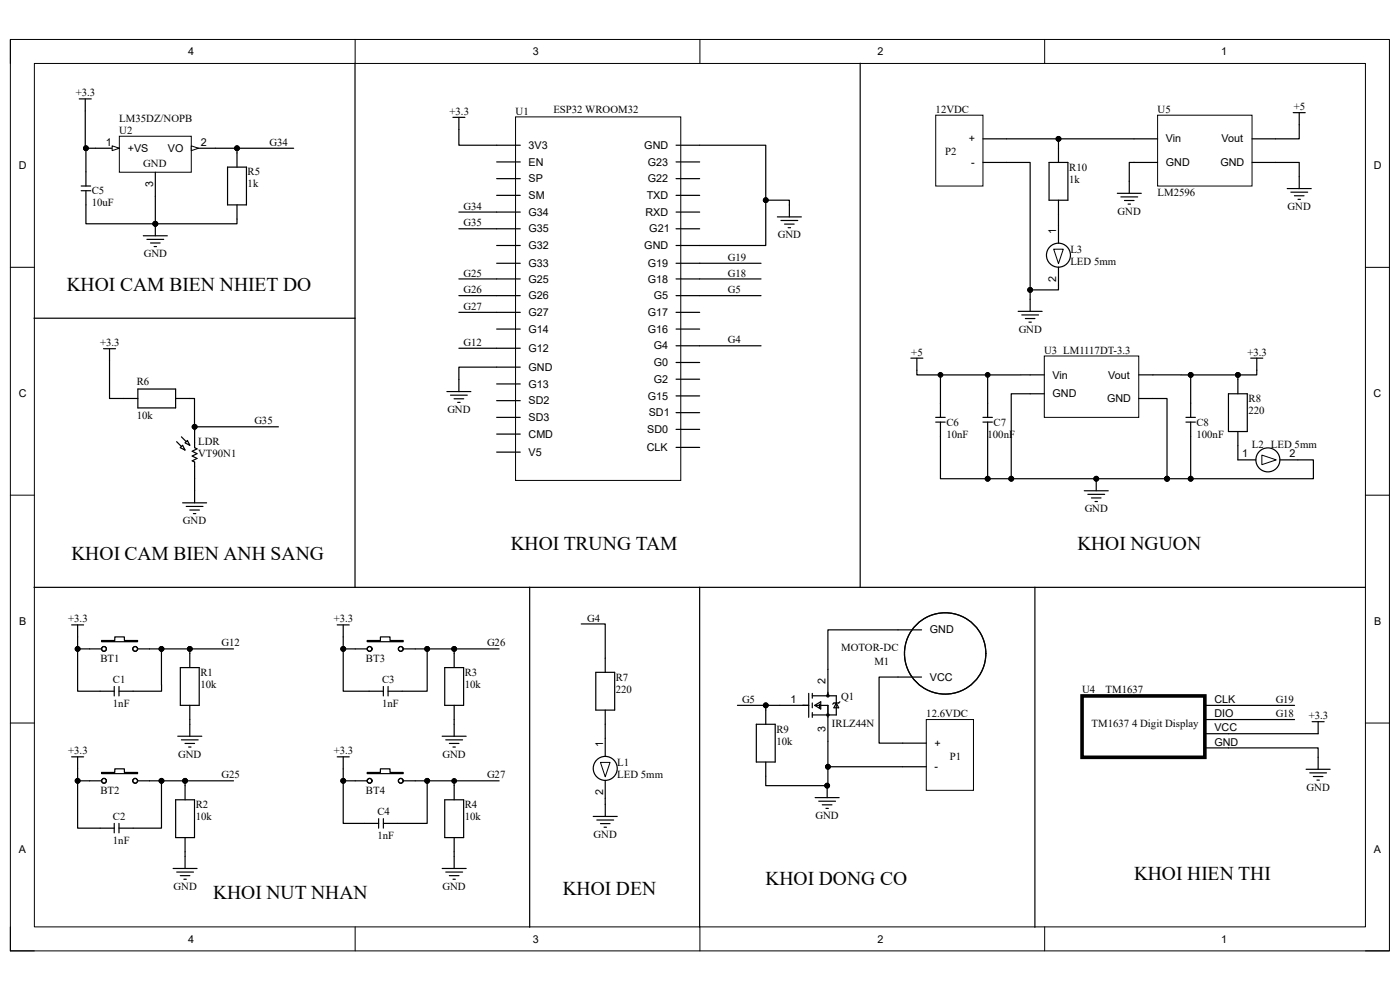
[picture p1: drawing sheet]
<svg xmlns="http://www.w3.org/2000/svg" width="297mm" height="210mm" viewBox="0 0 297 210" stroke-linecap="round" stroke-linejoin="round" font-family="sans-serif">
<path d="M2.2 8.4h292.6v193.3h-292.6z" fill="none" stroke="#000" stroke-width=".21"/>
<path d="M7.3 13.5h282.4v183.1h-282.4z" fill-rule="evenodd" fill="#fff"/>
<g fill="none" stroke="#000" stroke-width=".21">
<path d="M2.2 8.4v5.1M7.3 13.5h282.4v183.1h-282.4zM75.3 8.4v5.1M148.5 8.4v5.1M221.6 8.4v5.1M2.2 56.7h5.1M289.7 56.7h5.1M2.2 105h5.1M289.7 105.1h5.1M2.2 153.4h5.1M289.7 153.4h5.1M2.2 196.6v5.1h5.1"/>
<path d="M75.3 196.6v5.1M148.5 196.6v5.1M221.6 196.6v5.1M289.7 201.7h5.1"/>
</g>
<path d="M19 137.7h2.6M29.2 137.7h2.5" fill="none" stroke="#000" stroke-width=".25"/>
<path d="M21.6 135.9h2.8v-.8h2v.8h2.8v.2h-7.6z" fill-rule="evenodd" fill="#fff"/>
<g fill="none" stroke="#000" stroke-width=".25">
<path d="M15.2 132.6h2.5M16.5 132.6v2.5M21.6 135.9h2.8v-.8h2v.8h2.8v.2h-7.6zM37.7 156.2h5.1M38.5 157h3.5M39.2 157.7h2.1M40 158.5h.5M40.3 153.6v2.6M19 165.6h2.6M29.2 165.6h2.5"/>
<circle cx="22.1" cy="137.7" r=".51"/>
<circle cx="28.7" cy="137.7" r=".51"/>
</g>
<path d="M21.6 163.9h2.8v-.8h2v.8h2.8v.2h-7.6z" fill-rule="evenodd" fill="#fff"/>
<g fill="none" stroke="#000" stroke-width=".25">
<path d="M75.4 137.7h2.5M85.5 137.7h2.6M15.2 160.6h2.5M16.5 160.6v2.5M21.6 163.9h2.8v-.8h2v.8h2.8v.2h-7.6zM36.7 184.2h5.1M37.5 185h3.5M38.2 185.8h2.1M39 186.5h.5M39.3 181.7v2.5"/>
<circle cx="22.1" cy="165.6" r=".51"/>
<circle cx="28.7" cy="165.6" r=".51"/>
</g>
<path d="M77.9 135.9h2.8v-.8h2v.8h2.8v.2h-7.6z" fill-rule="evenodd" fill="#fff"/>
<g fill="none" stroke="#000" stroke-width=".25">
<path d="M71.5 132.6h2.6M72.8 132.6v2.5M77.9 135.9h2.8v-.8h2v.8h2.8v.2h-7.6zM93.8 156.2h5.1M94.6 157h3.5M95.3 157.7h2.1M96.1 158.5h.5M96.4 153.6v2.6M75.4 165.6h2.5M85.5 165.6h2.6"/>
<circle cx="78.4" cy="137.7" r=".51"/>
<circle cx="85" cy="137.7" r=".51"/>
</g>
<path d="M77.9 163.9h2.8v-.8h2v.8h2.8v.2h-7.6z" fill-rule="evenodd" fill="#fff"/>
<g fill="none" stroke="#000" stroke-width=".25">
<path d="M71.5 160.6h2.6M72.8 160.6v2.5M77.9 163.9h2.8v-.8h2v.8h2.8v.2h-7.6zM93.8 184.2h5.1M94.6 185h3.5M95.3 185.8h2.1M96.1 186.5h.5M96.4 181.7v2.5"/>
<circle cx="78.4" cy="165.6" r=".51"/>
<circle cx="85" cy="165.6" r=".51"/>
</g>
<path d="M25.3 28.9h15.3v7.6h-15.3z" fill-rule="evenodd" fill="#fff"/>
<path d="M25.3 28.9h15.3v7.6h-15.3z" fill="none" stroke="#000" stroke-width=".21"/>
<path d="M40.6 31.4h5.1" fill="none" stroke="#000" stroke-width=".25"/>
<path d="M40.6 30.9l1.5 .5-1.5 .6z" fill="#fff"/>
<path d="M40.6 30.9l1.5 .5-1.5 .6z" fill="none" stroke="#000" stroke-width=".21"/>
<path d="M20.2 31.4h5.1" fill="none" stroke="#000" stroke-width=".25"/>
<path d="M23.8 30.9l1.5 .5-1.5 .6z" fill="#fff"/>
<path d="M23.8 30.9l1.5 .5-1.5 .6z" fill="none" stroke="#000" stroke-width=".21"/>
<path d="M33 36.5v5.1M37.5 93.7l1.7 1.8M38.5 92.7l1.8 1.8M41.3 91.4v3.6l.5 .2-1 .5 1 .5-1 .5 1 .6-1 .5 .5 .2v3.6" fill="none" stroke="#000" stroke-width=".25"/>
<path d="M38.7 94.5l.5 1-1-.5z" fill="#fff"/>
<path d="M38.7 94.5l.5 1-1-.5z" fill="none" stroke="#000" stroke-width=".25"/>
<path d="M39.2 93.9l.6-.5 .5 1.1z" fill="#fff"/>
<g fill="none" stroke="#000" stroke-width=".25">
<path d="M16.8 21h2.6M18.1 21v2.5M22 74h2.5M23.2 74v2.5M39.2 93.9l.6-.5 .5 1.1zM38.7 106.7h5.1M39.5 107.4h3.6M40.3 108.2h2M41 109h.5M41.3 104.1v2.6M165.5 149.6h6.1M171.6 147.1v5.1"/>
<path d="M172.3 147.1v1M172.3 149.1v1M172.3 151.2v1M172.3 147.6h5.1v4.1h-5.1M172.8 149.6l1.3-.7v1.5zM173.1 149.6h2.5v7.7M173.9 149.4v.7M175.6 142v5.6M177.4 149.1l.5 1h-1zM178.2 148.9l-.3 .2h-1l-.2 .3"/>
<circle cx="175.6" cy="147.6" r=".25"/>
<circle cx="175.6" cy="151.7" r=".25"/>
</g>
<circle cx="128.4" cy="163" r="2.54" fill="#fff"/>
<circle cx="128.4" cy="163" r="2.54" fill="none" stroke="#000" stroke-width=".25"/>
<path d="M127.4 161.7h2l-1 3.1z" fill="#fff"/>
<path d="M127.4 161.7h2l-1 3.1z" fill="none" stroke="#000" stroke-width=".21"/>
<path d="M128.4 156.6v3.9M125.9 173.2h5M126.6 174h3.6M127.4 174.7h2M128.2 175.5h.5M128.4 165.5v3.9M128.4 170.6v2.6" fill="none" stroke="#000" stroke-width=".25"/>
<circle cx="269" cy="97.6" r="2.54" fill="#fff"/>
<circle cx="269" cy="97.6" r="2.54" fill="none" stroke="#000" stroke-width=".25"/>
<path d="M267.7 96.5l3.1 1.1-3.1 1z" fill="#fff"/>
<path d="M267.7 96.5l3.1 1.1-3.1 1z" fill="none" stroke="#000" stroke-width=".21"/>
<path d="M193.2 76h2.6M194.5 76v2.5M265.3 76h2.6M266.6 76v2.5M262.6 97.6h3.8M271.5 97.6h3.8M255.6 149.6h5M255.6 152.6h5M255.6 155.6h5M255.6 158.7h5" fill="none" stroke="#000" stroke-width=".25"/>
<path d="M229.6 147.6h26v13.1h-26z" fill-rule="evenodd" fill="#fff"/>
<path d="M229.6 147.6h26v13.1h-26z" fill="none" stroke="#000" stroke-width=".76"/>
<path d="M278.4 153.1h2.5M279.6 153.1v2.5M277.1 163.2h5.1M277.9 164h3.5M278.6 164.7h2.1M279.4 165.5h.5M279.6 160.7v2.5" fill="none" stroke="#000" stroke-width=".25"/>
<path d="M109.4 24.8h35v77.1h-35z" fill-rule="evenodd" fill="#fff"/>
<path d="M109.4 24.8h35v77.1h-35z" fill="none" stroke="#000" stroke-width=".21"/>
<g fill="none" stroke="#000" stroke-width=".25">
<path d="M96.1 24.9h2.5M97.4 24.9v2.5M105.4 30.8h5M105.4 34.4h5M105.4 37.9h5M143.4 30.8h5M143.4 34.4h5M143.4 37.9h5M105.4 41.4h5M105.4 45h5M105.4 48.5h5M105.4 52.1h5"/>
<path d="M105.4 55.8h5M105.4 59.2h5M143.4 41.4h5M143.4 45h5M143.4 48.5h5M143.4 52.1h5M143.4 55.8h5M143.4 59.2h5M105.4 62.7h5M105.4 66.3h5M105.4 69.8h5M105.4 73.9h5"/>
<path d="M105.4 77.9h5M143.4 62.7h5M143.4 66.3h5M143.4 69.8h5M143.4 73.4h5M143.4 76.9h5M94.8 83.1h5.1M95.6 83.8h3.5M96.3 84.6h2.1M97.1 85.4h.5M97.4 80.5v2.6M105.4 81.4h5"/>
<path d="M105.4 85h5M105.4 88.5h5M105.4 92.1h5M105.4 95.9h5M143.4 80.4h5M143.4 84h5M143.4 87.5h5M143.4 91.1h5M143.4 94.9h5"/>
</g>
<path d="M196.5 152.6h10v15.1h-10z" fill-rule="evenodd" fill="#fff"/>
<g fill="none" stroke="#000" stroke-width=".21">
<path d="M196.5 152.6h10v15.1h-10z"/>
<circle cx="232.6" cy="101.6" r=".51"/>
<circle cx="175.5" cy="166.7" r=".51"/>
</g>
<g fill="none" stroke="#000" stroke-width=".25">
<path d="M230 104.1h5.1M230.8 104.9h3.5M231.6 105.6h2M232.3 106.4h.5M232.6 101.6v2.5M190.5 133.6h5M190.5 143.6h5M191.5 157.6h5M172.9 169.2h5.1M173.7 170h3.6M174.5 170.7h2M175.2 171.5h.5"/>
<path d="M175.5 166.7v2.5M191.5 162.7h5"/>
<circle cx="200.5" cy="138.6" r="8.6"/>
</g>
<g fill="#000">
<circle cx="232.6" cy="101.6" r=".51"/>
<circle cx="175.5" cy="166.7" r=".51"/>
</g>
<path d="M245.6 24.4h20v15.1h-20z" fill-rule="evenodd" fill="#fff"/>
<path d="M245.6 24.4h20v15.1h-20z" fill="none" stroke="#000" stroke-width=".21"/>
<path d="M240.6 29.5h5M240.6 34.5h5M265.6 29.5h5M265.6 34.5h5" fill="none" stroke="#000" stroke-width=".25"/>
<path d="M198.5 24.4h10v15.1h-10z" fill-rule="evenodd" fill="#fff"/>
<path d="M198.5 24.4h10v15.1h-10z" fill="none" stroke="#000" stroke-width=".21"/>
<path d="M208.5 29.5h5M208.5 34.5h5" fill="none" stroke="#000" stroke-width=".25"/>
<circle cx="224.6" cy="54.1" r="2.54" fill="#fff"/>
<circle cx="224.6" cy="54.1" r="2.54" fill="none" stroke="#000" stroke-width=".25"/>
<path d="M223.5 52.9h2.1l-1 3z" fill="#fff"/>
<g fill="none" stroke="#000" stroke-width=".21">
<path d="M223.5 52.9h2.1l-1 3z"/>
<circle cx="33" cy="47.5" r=".51"/>
</g>
<g fill="none" stroke="#000" stroke-width=".25">
<path d="M75.3 13.4v111.2M182.5 13.4v111.2M17.2 39.5h2M18.2 36.5v3M48.3 35.5h4v8h-4zM50.3 32.4v3.1M222.6 34.5h4v8h-4zM224.6 31.5v3M239.6 38.5v2.5M274.4 23.9h2.5M275.6 23.9v2.5M275.6 37.5v2.5"/>
<path d="M17.2 40.5h2M18.2 40.5v3M30.4 50h5.1M31.2 50.8h3.5M31.9 51.5h2.1M32.7 52.3h.5M33 47.5v2.5M50.3 43.5v3M164.9 46h5.1M165.7 46.8h3.5M166.4 47.5h2.1M167.2 48.3h.5"/>
<path d="M167.5 43.5v2.5M224.6 42.5v3M224.6 47.8v3.8M224.6 56.7v3.8M237 41h5.1M237.8 41.8h3.6M238.6 42.5h2M239.3 43.3h.5M273.1 40h5.1M273.9 40.8h3.5M274.6 41.5h2M275.4 42.3h.5"/>
<path d="M7.2 67.5h68.1M216 66.1h5.1M216.8 66.8h3.5M217.5 67.6h2.1M218.3 68.3h.5M218.5 63.5v2.6M26.2 84.5h3M29.2 82.5h8.1v4h-8.1zM37.3 84.5h3M198.5 89.5h2M198.5 88.5h2M199.5 85.5v3"/>
<path d="M199.5 89.5v3.1M208.5 89.5h2M208.5 88.5h2M209.5 85.5v3M209.5 89.5v3.1M251.6 89.5h2M251.6 88.5h2M252.6 85.5v3M252.6 89.5v3.1M260.6 83.5h4v8h-4zM262.6 80.5v3M262.6 91.5v3.1"/>
<path d="M7.2 124.6h282.5M40.3 138.6v3M96.4 138.6v3M112.4 124.6v72.1M128.4 139.6v3M148.4 124.6v72.1M219.6 124.6v72.1M21.2 146.6h3M24.2 145.6v2M25.2 146.6h3M25.2 145.6v2M38.3 141.6h4v8h-4z"/>
<path d="M40.3 149.6v3M78.3 146.6h3M81.3 145.6v2M82.3 146.6h3M82.3 145.6v2M94.4 141.6h4v8h-4zM96.4 149.6v3M126.4 142.6h4v8h-4zM128.4 150.6v3M160.5 153.6h4v8.1h-4zM162.5 150.6v3M21.2 175.7h3"/>
<path d="M24.2 174.7v2M25.2 174.7v2M25.2 175.7h3M37.3 169.7h4v8h-4v-8M39.3 166.7v3M39.3 177.7v3M77.3 174.7h3M80.3 173.7v2M81.3 173.7v2M81.3 174.7h3M96.4 166.7v3M96.4 177.7v3"/>
<path d="M98.4 169.7h-4v8h4v-8M162.5 161.7v3"/>
</g>
<circle cx="33" cy="47.5" r=".51" fill="#000"/>
<path d="M221.6 75.5h20v13h-20z" fill-rule="evenodd" fill="#fff"/>
<g fill="none" stroke="#000" stroke-width=".21">
<path d="M221.6 75.5h20v13h-20z"/>
<circle cx="18.2" cy="31.4" r=".51"/>
<circle cx="50.3" cy="31.4" r=".51"/>
<circle cx="224.6" cy="29.5" r=".51"/>
<circle cx="33" cy="47.5" r=".51"/>
<circle cx="162.5" cy="42.5" r=".51"/>
<circle cx="199.5" cy="79.5" r=".51"/>
<circle cx="209.5" cy="79.5" r=".51"/>
<circle cx="218.5" cy="61.5" r=".51"/>
<circle cx="252.6" cy="79.5" r=".51"/>
<circle cx="262.6" cy="79.5" r=".51"/>
<circle cx="41.3" cy="90.5" r=".51"/>
<circle cx="209.5" cy="101.6" r=".51"/>
<circle cx="214.5" cy="101.6" r=".51"/>
<circle cx="232.6" cy="101.6" r=".51"/>
<circle cx="247.6" cy="101.6" r=".51"/>
<circle cx="252.6" cy="101.6" r=".51"/>
<circle cx="16.5" cy="137.7" r=".51"/>
<circle cx="34.3" cy="137.7" r=".51"/>
<circle cx="40.3" cy="137.7" r=".51"/>
<circle cx="72.8" cy="137.7" r=".51"/>
<circle cx="90.6" cy="137.7" r=".51"/>
<circle cx="96.4" cy="137.7" r=".51"/>
<circle cx="162.5" cy="149.6" r=".51"/>
<circle cx="16.5" cy="165.6" r=".51"/>
<circle cx="34.3" cy="165.6" r=".51"/>
<circle cx="39.3" cy="165.6" r=".51"/>
<circle cx="72.8" cy="165.6" r=".51"/>
<circle cx="90.6" cy="165.6" r=".51"/>
<circle cx="96.4" cy="165.7" r=".51"/>
<circle cx="175.5" cy="166.7" r=".51"/>
<circle cx="175.6" cy="162.7" r=".51"/>
</g>
<g fill="none" stroke="#000" stroke-width=".25">
<path d="M18.1 23.5l.1 13M18.2 31.4h2M45.7 31.4h16.6M50.3 31.4v1M97.4 27.4v3.4h8M148.4 30.8h14.1v21.3h-14.1M213.5 29.5h27.1M213.5 34.5h5v27M224.6 29.5v2M240.6 34.5h-1v4M270.6 34.5h5v3M275.6 26.4v3.1h-5"/>
<path d="M18.2 43.5v4h14.8M33 41.6v5.9h17.3v-1M97.4 45h8M97.4 48.5h8M97.4 59.2h8M148.4 59.2h13.1M148.4 55.8h13.1M162.5 42.5h5v1M224.6 45.5v2.3M23.2 76.5v8h3M97.4 62.7h8M97.4 66.3h8"/>
<path d="M97.4 73.9h8M105.4 77.9h-8v2.6M148.4 62.7h13.1M148.4 73.4h13.1M194.5 78.5v1h27.1M199.5 79.5v6M209.5 79.5v6M224.6 60.5v1h-6.1v2M241.6 79.5h11v6M262.6 79.5v1M266.6 78.5v1h-14M40.3 84.5h1v6h17.8"/>
<path d="M41.3 90.5v.9M199.5 92.6v9h48.1M209.5 92.6v9M221.6 83.5h-7.1v18.1M241.6 84.5h6v17.1M252.6 92.6v9h26v-4h-3.3M262.6 94.6v3M41.3 101.6v2.5M247.6 101.6h5M16.5 135.1v2.6h2.5M16.5 137.7v8.9h4.7M31.7 137.7h17.8"/>
<path d="M34.3 137.7v8.9h-6.1M40.3 137.7v.9M72.8 135.1v2.6M75.4 137.7h-2.6v8.9h5.5M88.1 137.7h2.5v8.9h-5.3M90.6 137.7h15.3M96.4 137.7v.9M123.3 132.4h5.1v7.2M190.5 133.6h-14.9v8.4M40.3 152.6v1M96.4 152.6v1M128.4 153.6v3"/>
<path d="M156.4 149.6h9.1M162.5 149.6v1M175.6 157.3v9.4h-13.1v-2M190.5 143.6h-4v14h5M260.6 158.7h19v2M260.6 149.6h14M260.6 152.6h14M260.6 155.6h19M16.5 163.1v2.5M19 165.6h-2.5v10.1h4.7M31.7 165.6h7.6M34.3 165.6v10.1h-6.1"/>
<path d="M49.5 165.6h-10.2v1.1M72.8 163.1v2.5M75.4 165.6h-2.6v9.1h4.5M88.1 165.6h2.5v9.1h-6.3M90.6 165.6h15.3M96.4 165.7v1M128.4 169.4v1.2M175.6 162.7h15.9M39.3 180.7v1M96.4 180.7v1"/>
</g>
<g fill="#000">
<circle cx="18.2" cy="31.4" r=".51"/>
<circle cx="50.3" cy="31.4" r=".51"/>
<circle cx="224.6" cy="29.5" r=".51"/>
<circle cx="33" cy="47.5" r=".51"/>
<circle cx="162.5" cy="42.5" r=".51"/>
<circle cx="199.5" cy="79.5" r=".51"/>
<circle cx="209.5" cy="79.5" r=".51"/>
<circle cx="218.5" cy="61.5" r=".51"/>
<circle cx="252.6" cy="79.5" r=".51"/>
<circle cx="262.6" cy="79.5" r=".51"/>
<circle cx="41.3" cy="90.5" r=".51"/>
<circle cx="209.5" cy="101.6" r=".51"/>
<circle cx="214.5" cy="101.6" r=".51"/>
<circle cx="232.6" cy="101.6" r=".51"/>
<circle cx="247.6" cy="101.6" r=".51"/>
<circle cx="252.6" cy="101.6" r=".51"/>
<circle cx="16.5" cy="137.7" r=".51"/>
<circle cx="34.3" cy="137.7" r=".51"/>
<circle cx="40.3" cy="137.7" r=".51"/>
<circle cx="72.8" cy="137.7" r=".51"/>
<circle cx="90.6" cy="137.7" r=".51"/>
<circle cx="96.3" cy="137.7" r=".51"/>
<circle cx="162.5" cy="149.6" r=".51"/>
<circle cx="16.5" cy="165.6" r=".51"/>
<circle cx="34.3" cy="165.6" r=".51"/>
<circle cx="39.3" cy="165.6" r=".51"/>
<circle cx="72.8" cy="165.6" r=".51"/>
<circle cx="90.6" cy="165.6" r=".51"/>
<circle cx="96.3" cy="165.7" r=".51"/>
<circle cx="175.5" cy="166.7" r=".51"/>
<circle cx="175.6" cy="162.7" r=".51"/>
</g>
<g font-size="4.1">
<text x="14.2" y="61.8">KHOI CAM BIEN NHIET DO</text>
<text x="15.2" y="118.7">KHOI CAM BIEN ANH SANG</text>
<text x="108.4" y="116.7">KHOI TRUNG TAM</text>
<text x="228.6" y="116.7">KHOI NGUON</text>
<text x="45.3" y="190.8">KHOI NUT NHAN</text>
<text x="119.4" y="189.8">KHOI DEN</text>
<text x="162.4" y="187.8">KHOI DONG CO</text>
<text x="240.6" y="186.8">KHOI HIEN THI</text>
</g>
<g font-size="2.3">
<text x="39.9" y="11.7">4</text>
<text x="113.1" y="11.7">3</text>
<text x="186.2" y="11.7">2</text>
<text x="259" y="11.7">1</text>
<text x="16.1" y="20.4">+3.3</text>
<text x="117.4" y="23.9">ESP32 WROOM32</text>
<text x="198.5" y="23.9">12VDC</text>
<text x="245.6" y="23.9">U5</text>
<text x="274.5" y="23.4">+5</text>
<text x="25.3" y="28.4">U2</text>
<text x="25.3" y="25.8">LM35DZ/NOPB</text>
<text x="95.4" y="24.4">+3.3</text>
<text x="109.4" y="24.3">U1</text>
<text x="4" y="35.9">D</text>
<text x="22.4" y="30.9">1</text>
<text x="27.1" y="32.2">+VS</text>
<text x="30.4" y="35.5">GND</text>
<text x="35.6" y="32.2">VO</text>
<text x="42.6" y="30.9">2</text>
<text x="57.2" y="30.9">G34</text>
<text x="112.1" y="31.6">3V3</text>
<text x="112.1" y="35.1">EN</text>
<text x="136.7" y="31.6">GND</text>
<text x="137.5" y="35.1">G23</text>
<text x="200.5" y="32.9">P2</text>
<text x="205.5" y="30.2">+</text>
<text x="206" y="35.2">-</text>
<text x="247.4" y="30.2">Vin</text>
<text x="247.4" y="35.2">GND</text>
<text x="258.9" y="35.2">GND</text>
<text x="259.2" y="30.2">Vout</text>
<text x="291.5" y="35.9">D</text>
<text x="19.5" y="41.2">C5</text>
<text x="32.5" y="39.8" transform="rotate(-90 32.5 39.8)">3</text>
<text x="52.5" y="37.2">R5</text>
<text x="52.5" y="39.8">1k</text>
<text x="112.1" y="38.7">SP</text>
<text x="137.5" y="38.7">G22</text>
<text x="226.8" y="36.2">R10</text>
<text x="226.8" y="38.8">1k</text>
<text x="245.6" y="41.5">LM2596</text>
<text x="19.5" y="43.8">10uF</text>
<text x="98.3" y="44.4">G34</text>
<text x="112.1" y="42.2">SM</text>
<text x="112.1" y="45.8">G34</text>
<text x="136.9" y="45.8">RXD</text>
<text x="137.2" y="42.2">TXD</text>
<text x="237.1" y="45.6">GND</text>
<text x="273.2" y="44.6">GND</text>
<text x="98.3" y="48">G35</text>
<text x="112.1" y="49.3">G35</text>
<text x="112.1" y="52.8">G32</text>
<text x="136.7" y="52.8">GND</text>
<text x="137.8" y="49.3">G21</text>
<text x="165" y="50.6">GND</text>
<text x="224.1" y="49.6" transform="rotate(-90 224.1 49.6)">1</text>
<text x="227.1" y="53.6">L3</text>
<text x="30.5" y="54.6">GND</text>
<text x="98.3" y="58.7">G25</text>
<text x="112.1" y="56.6">G33</text>
<text x="112.1" y="59.9">G25</text>
<text x="137.5" y="56.6">G19</text>
<text x="137.5" y="59.9">G18</text>
<text x="154.4" y="58.7">G18</text>
<text x="154.4" y="55.3">G19</text>
<text x="224.1" y="59.9" transform="rotate(-90 224.1 59.9)">2</text>
<text x="227.1" y="56.2">LED 5mm</text>
<text x="98.3" y="62.2">G26</text>
<text x="98.3" y="65.7">G27</text>
<text x="112.1" y="63.5">G26</text>
<text x="138.7" y="63.5">G5</text>
<text x="154.4" y="62.2">G5</text>
<text x="112.1" y="67">G27</text>
<text x="112.1" y="70.6">G14</text>
<text x="137.5" y="67">G17</text>
<text x="137.5" y="70.6">G16</text>
<text x="216.1" y="70.6">GND</text>
<text x="21.3" y="73.4">+3.3</text>
<text x="98.3" y="73.4">G12</text>
<text x="112.1" y="74.6">G12</text>
<text x="138.7" y="74.1">G4</text>
<text x="138.7" y="77.7">G0</text>
<text x="154.4" y="72.9">G4</text>
<text x="193.3" y="75.5">+5</text>
<text x="221.5" y="75">U3 LM1117DT-3.3</text>
<text x="264.6" y="75.5">+3.3</text>
<text x="29" y="81.7">R6</text>
<text x="112.1" y="78.7">GND</text>
<text x="112.1" y="82.2">G13</text>
<text x="138.7" y="81.2">G2</text>
<text x="223.3" y="80.3">Vin</text>
<text x="235.1" y="80.3">Vout</text>
<text x="4" y="84.2">C</text>
<text x="29" y="88.8">10k</text>
<text x="94.9" y="87.6">GND</text>
<text x="112.1" y="85.8">SD2</text>
<text x="112.1" y="89.3">SD3</text>
<text x="137.4" y="84.8">G15</text>
<text x="137.6" y="88.3">SD1</text>
<text x="223.3" y="84.3">GND</text>
<text x="234.9" y="85.3">GND</text>
<text x="264.9" y="85.3">R8</text>
<text x="264.9" y="87.8">220</text>
<text x="291.4" y="84.2">C</text>
<text x="42" y="94.4">LDR</text>
<text x="54" y="90">G35</text>
<text x="112.1" y="92.8">CMD</text>
<text x="137.2" y="95.7">CLK</text>
<text x="137.3" y="91.9">SD0</text>
<text x="200.8" y="90.3">C6</text>
<text x="200.8" y="92.8">10nF</text>
<text x="209.5" y="93">100nF</text>
<text x="210.8" y="90.3">C7</text>
<text x="253.8" y="90.3">C8</text>
<text x="253.8" y="92.8">100nF</text>
<text x="265.6" y="95">L2 LED 5mm</text>
<text x="42" y="97">VT90N1</text>
<text x="112.1" y="96.7">V5</text>
<text x="263.5" y="97">1</text>
<text x="273.6" y="97">2</text>
<text x="38.8" y="111.3">GND</text>
<text x="230.1" y="108.7">GND</text>
<text x="124.6" y="131.9">G4</text>
<text x="4.1" y="132.5">B</text>
<text x="14.5" y="132">+3.3</text>
<text x="47" y="137.1">G12</text>
<text x="70.8" y="132">+3.3</text>
<text x="103.3" y="137.1">G26</text>
<text x="197.3" y="134.4">GND</text>
<text x="291.5" y="132.5">B</text>
<text x="21.3" y="140.5">BT1</text>
<text x="42.5" y="143.4">R1</text>
<text x="77.6" y="140.5">BT3</text>
<text x="98.6" y="143.4">R3</text>
<text x="178.5" y="138.1">MOTOR-DC</text>
<text x="185.5" y="141.1">M1</text>
<text x="24" y="144.9">C1</text>
<text x="24" y="149.9">1nF</text>
<text x="42.5" y="145.9">10k</text>
<text x="81.1" y="144.9">C3</text>
<text x="81.1" y="149.9">1nF</text>
<text x="98.6" y="145.9">10k</text>
<text x="130.6" y="144.4">R7</text>
<text x="130.6" y="146.9">220</text>
<text x="157.4" y="149.1">G5</text>
<text x="167.7" y="149.1">1</text>
<text x="175.1" y="145" transform="rotate(-90 175.1 145)">2</text>
<text x="178.4" y="148.6">Q1</text>
<text x="197.3" y="144.4">VCC</text>
<text x="229.6" y="147.1">U4</text>
<text x="234.6" y="147.1">TM1637</text>
<text x="257.6" y="149.1">CLK</text>
<text x="270.6" y="149.1">G19</text>
<text x="164.7" y="155.4">R9</text>
<text x="175.1" y="155.4" transform="rotate(-90 175.1 155.4)">3</text>
<text x="176.5" y="154.1">IRLZ44N</text>
<text x="196.5" y="152.1">12.6VDC</text>
<text x="231.6" y="154.1">TM1637 4 Digit Display</text>
<text x="257.6" y="152.1">DIO</text>
<text x="257.6" y="155.2">VCC</text>
<text x="270.6" y="152.1">G18</text>
<text x="277.7" y="152.6">+3.3</text>
<text x="14.5" y="160">+3.3</text>
<text x="37.8" y="160.7">GND</text>
<text x="70.8" y="160">+3.3</text>
<text x="93.9" y="160.7">GND</text>
<text x="127.9" y="158.4" transform="rotate(-90 127.9 158.4)">1</text>
<text x="164.7" y="157.9">10k</text>
<text x="198.3" y="158.4">+</text>
<text x="201.5" y="161.1">P1</text>
<text x="257.6" y="158.2">GND</text>
<text x="47" y="165.1">G25</text>
<text x="103.3" y="165.1">G27</text>
<text x="130.9" y="162.5">L1</text>
<text x="130.9" y="165">LED 5mm</text>
<text x="198.3" y="163.4">-</text>
<text x="277.2" y="167.8">GND</text>
<text x="21.3" y="168.4">BT2</text>
<text x="24" y="173.9">C2</text>
<text x="41.5" y="171.4">R2</text>
<text x="41.5" y="174">10k</text>
<text x="77.6" y="168.4">BT4</text>
<text x="80.1" y="172.9">C4</text>
<text x="98.6" y="171.4">R4</text>
<text x="98.6" y="174">10k</text>
<text x="127.9" y="168.7" transform="rotate(-90 127.9 168.7)">2</text>
<text x="173" y="173.8">GND</text>
<text x="24" y="178.9">1nF</text>
<text x="80.1" y="178">1nF</text>
<text x="125.9" y="177.8">GND</text>
<text x="4" y="180.8">A</text>
<text x="291.5" y="180.8">A</text>
<text x="36.8" y="188.8">GND</text>
<text x="93.9" y="188.8">GND</text>
<text x="39.9" y="199.9">4</text>
<text x="113.1" y="199.9">3</text>
<text x="186.2" y="199.9">2</text>
<text x="259" y="199.9">1</text>
</g>
</svg>
